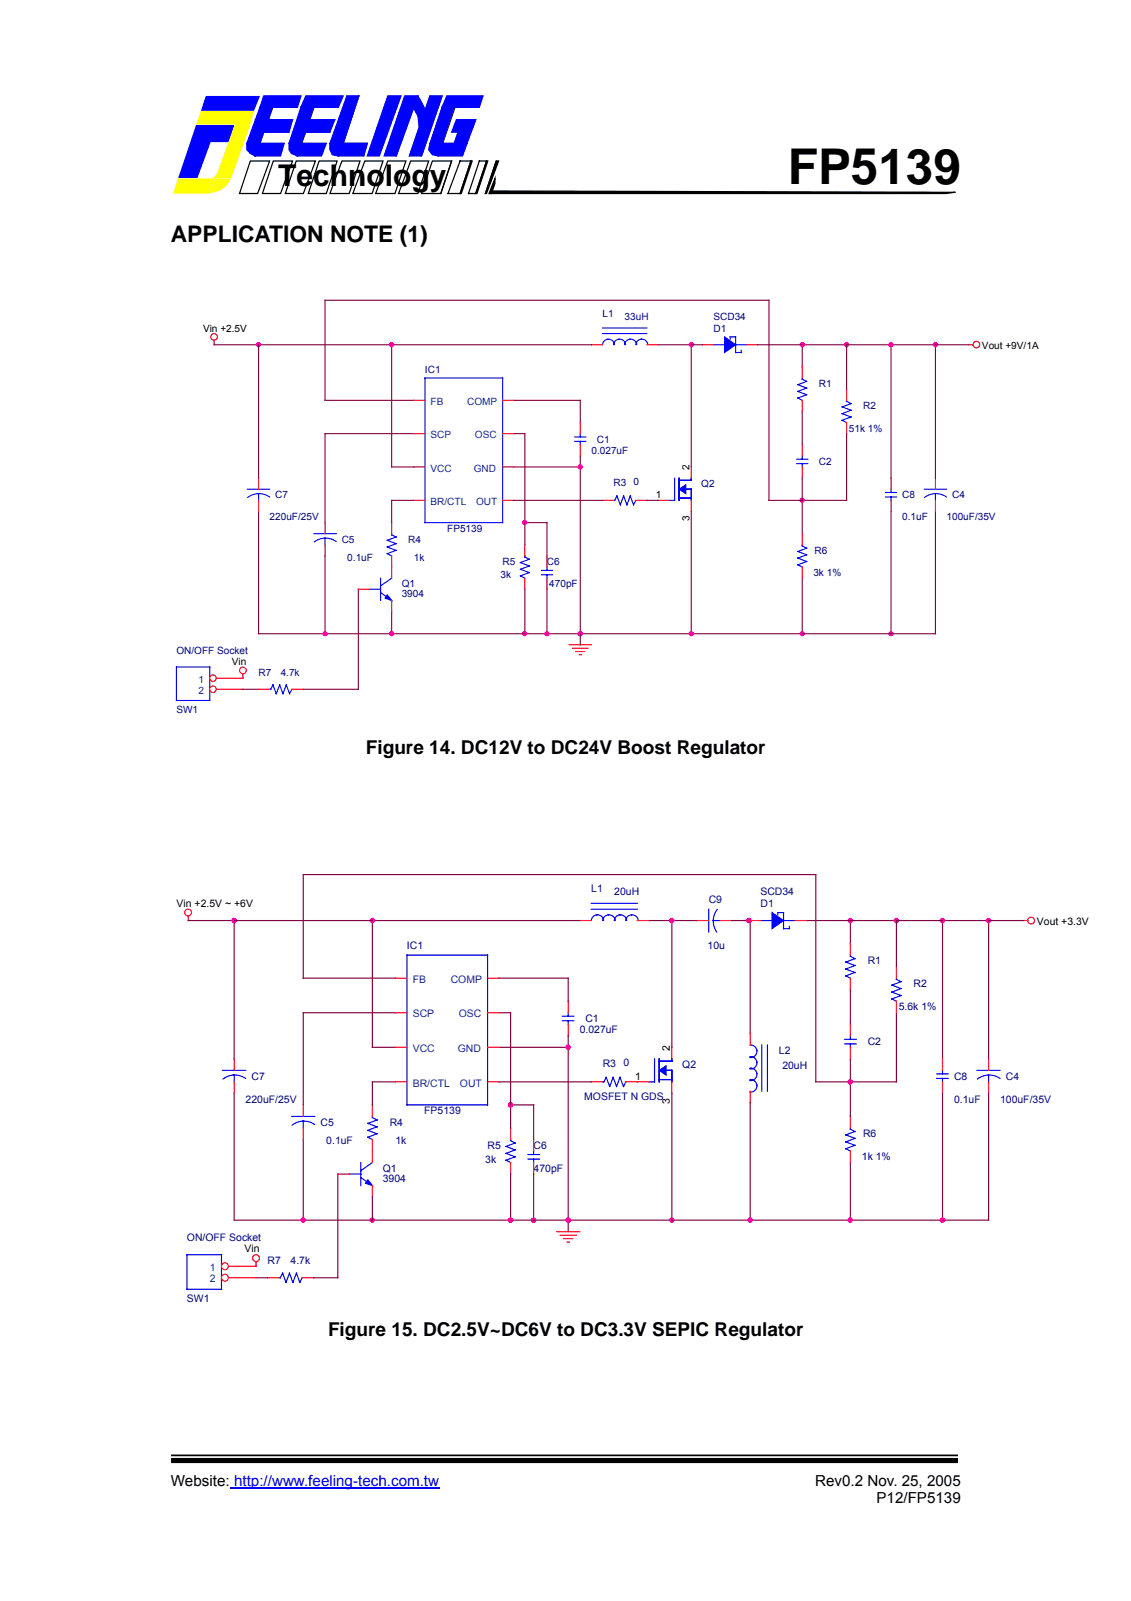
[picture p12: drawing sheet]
<svg xmlns="http://www.w3.org/2000/svg" width="210mm" height="297mm" viewBox="0 0 210 297" stroke-linecap="round" stroke-linejoin="round" font-family="sans-serif">
<g fill="#00f">
<path d="M38.2 17.8h10.1l-1.2 2.8h-9.8z" fill-rule="evenodd"/>
<path d="M36.4 23.1h7.2l-1.2 3.3h-3.3l-2.5 6.7h-3.6z" fill-rule="evenodd"/>
</g>
<g fill="#ff0">
<path d="M33 33.1h7l-1.1 2.8h-6.7z" fill-rule="evenodd"/>
<path d="M43.6 23.1h2.9l-3.6 10h-2.9z" fill-rule="evenodd"/>
<path d="M37.3 20.6h9.8l-.6 2.5h-10.1z" fill-rule="evenodd"/>
<path d="M40 33.1h2.9l-.9 1.4-1.3 .9-1.8 .5z" fill-rule="evenodd"/>
<path d="M38.9 33.1l.9-.2 .6-.7-.4 .9z" fill-rule="evenodd"/>
</g>
<g fill="#fff" stroke="#000" stroke-width=".23">
<path d="M46.5 29.9h3.5l-2.2 6h-3.4z" fill-rule="evenodd"/>
<path d="M50.7 29.9h3.6l-2.2 6h-3.4z" fill-rule="evenodd"/>
<path d="M55 29.9h3.5l-2.2 6h-3.3z" fill-rule="evenodd"/>
<path d="M59.2 29.9h3.4l-2 6h-3.4z" fill-rule="evenodd"/>
<path d="M63.5 29.9h3.3l-2 6h-3.6z" fill-rule="evenodd"/>
<path d="M67.7 29.9h3.4l-2 6h-3.6z" fill-rule="evenodd"/>
<path d="M72 29.9h3.3l-2 6h-3.6z" fill-rule="evenodd"/>
<path d="M76.2 29.9h3.4l-2 6h-3.6z" fill-rule="evenodd"/>
<path d="M80.2 29.9h3.6l-2 6h-3.6z" fill-rule="evenodd"/>
</g>
<g fill="none" stroke="#000" stroke-width=".23">
<path d="M48.3 19.9h6.9M51.4 17.8l-4 11.1M55.9 19.9h6.9M59 17.8l-3.8 11.1M64.4 17.8h2.2l-2.9 8.8h4.5l-.7 2.3M66.6 17.8l-3.8 11.1M77.6 17.8l-4.1 11.1M79.8 17.8l-3.8 11.1M82 19.9h7M82 17.8l-3.8 11.1M85.2 17.8l-3.8 11.1M45.8 26.6h6.9"/>
<path d="M46.7 24.5h6.9M47.4 22.2h6.9M53.6 26.6h7M54.3 24.5h6.9M55.2 22.2h6.9M61.2 26.6h7M79.8 26.6h6.9M85.4 29.9h2l-2 6h-2.3zM89 29.9h1.3l-2 6h-1.3zM92.1 29.9l-2 6"/>
</g>
<g fill="#00f" stroke="#00f" stroke-width=".23">
<path d="M48.9 17.8h7l-.7 2.1h-6.9z" fill-rule="evenodd"/>
<path d="M48.3 19.9h2.2l-.7 2.3h4.5l-.7 2.3h-4.7l-.6 2.1h-2.5z" fill-rule="evenodd"/>
<path d="M48.3 26.6h4.4l-.6 2.3h-4.7z" fill-rule="evenodd"/>
<path d="M45.8 26.6h2.5l-.9 2.3-.9-.4-.7-.7z" fill-rule="evenodd"/>
<path d="M56.7 17.8h7l-.9 2.1h-6.9z" fill-rule="evenodd"/>
<path d="M55.9 19.9h2.2l-.7 2.3h4.7l-.9 2.3h-4.5l-.8 2.1h-2.3z" fill-rule="evenodd"/>
<path d="M55.9 26.6h4.7l-.9 2.3h-4.5z" fill-rule="evenodd"/>
<path d="M53.6 26.6h2.3l-.7 2.3-1.1-.4-.5-.7z" fill-rule="evenodd"/>
<path d="M64.4 17.8h2.2l-2.9 8.8h-2.5z" fill-rule="evenodd"/>
<path d="M63.7 26.6h4.5l-.7 2.3h-4.7z" fill-rule="evenodd"/>
<path d="M61.2 26.6h2.5l-.9 2.3-1.1-.2-.5-.9z" fill-rule="evenodd"/>
<path d="M72 17.8h2.4l-4 11.1h-2.2z" fill-rule="evenodd"/>
<path d="M75.1 17.8h2.5l-4.1 11.1h-2.2z" fill-rule="evenodd"/>
<path d="M79.8 17.8h2.2l-3.8 11.1h-2.2z" fill-rule="evenodd"/>
<path d="M79.8 26.6h2.2l-.6 2.3-1.2-.2-.6-.9z" fill-rule="evenodd"/>
<path d="M77.6 17.8l1.3 2.5-1.1 3.1-.2-1.9-.9-1.6z" fill-rule="evenodd"/>
<path d="M82.9 17.8h6.7l-.6 2.1h-7z" fill-rule="evenodd"/>
<path d="M82 19.9h2.3l-2.3 6.7h-2.2z" fill-rule="evenodd"/>
<path d="M85.8 22.2h2.5l-2.5 6.7h-4.4l.6-2.3h2.3z" fill-rule="evenodd"/>
<path d="M84.7 22.2h3.6l-.9 2.3h-3.6z" fill-rule="evenodd"/>
</g>
<path d="M45.8 26.6h2.5l-.9 2.3" fill="none" stroke="#00f" stroke-width=".23"/>
<g fill="#000" stroke="#000" stroke-width=".23">
<path d="M83.8 29.9l-2 6z" fill-rule="evenodd"/>
<path d="M87.4 29.9h.2l-2 6h-.2z" fill-rule="evenodd"/>
<path d="M90.3 29.9h.2l-2 6h-.2z" fill-rule="evenodd"/>
<path d="M92.1 29.9h.4l-2.2 6h-.2z" fill-rule="evenodd"/>
<path d="M91.4 35.4l85.9 .3-1.8 .2h-84.5z" fill-rule="evenodd"/>
<path d="M91.9 33.1v.9l-.7 1.9h-.4z" fill-rule="evenodd"/>
</g>
<path d="M125.2 88.7v4.1h-1M126 88.7v4.1M126 92.4h2.3M127.1 90.8h1.2v2M128.3 88.7v.4h-2.3M32.7 123.8h6.2v6.2h-6.2zM42.7 276h38.8" fill="none" stroke="#00f" stroke-width=".21"/>
<path d="M31.7 271h146.1" fill="none" stroke="#000" stroke-width=".95" stroke-linecap="butt"/>
<path d="M31.7 270h146.1" fill="none" stroke="#000" stroke-width=".32"/>
<path d="M126 90.8l1.3-.9v1.7z" fill-rule="evenodd" fill="#00f" stroke="#00f" stroke-width=".21"/>
<path d="M122.1 92.8h2.1M128.3 86.6v2.1M128.3 92.8v2.1M105.6 119.6h4.2M106.3 120.3h2.8M106.9 120.9h1.6M107.5 121.5h.4" fill="none" stroke="#f00" stroke-width=".21"/>
<g fill="none" stroke="#800040" stroke-width=".21">
<path d="M60.3 55.7h82.4M48 64h24.7M148.9 64h8.2M165.4 64v24.7M48 94.9v22.7M60.3 80.5h16.5M107.7 84.6v2M148.9 92.8v6.2M165.4 94.9v22.7M173.6 94.9v22.7M60.3 103.1v14.5M66.5 109.3v18.6h-10.3"/>
<path d="M72.7 113.5v4.1M101.5 117.6h6.2"/>
</g>
<g fill="#f0f" stroke="#f0f" stroke-width=".21">
<circle cx="107.7" cy="117.6" r=".4"/>
<circle cx="157.1" cy="63.9" r=".4"/>
<circle cx="165.4" cy="117.6" r=".4"/>
</g>
<circle cx="39.5" cy="125.8" r=".61" fill="#fff" stroke="#f00" stroke-width=".21"/>
<path d="M40.2 125.8h4.9" fill="none" stroke="#f00" stroke-width=".21"/>
<circle cx="39.5" cy="127.9" r=".61" fill="#fff" stroke="#f00" stroke-width=".21"/>
<g fill="none" stroke="#f00" stroke-width=".21">
<path d="M39.7 63.1v.9M76.8 74.3h2.1M93.3 74.3h2.1M107.7 78.4v2.1M109.8 64h2M120.1 64h2M130.4 64h2M138.6 64h2.1M148.9 68.1v2M148.9 74.3v2M157.1 72.2v2.1M157.1 78.4v2.1"/>
<path d="M179.8 64h.8M48 88.7v2.1M48 92.8v2.1M60.3 97v2M72.7 97v2M76.8 80.5h2.1M76.8 86.6h2.1M76.8 92.8h2.1M93.3 80.5h2.1M93.3 86.6h2.1M93.3 92.8h2.1M107.7 82.5v2.1"/>
<path d="M111.8 92.8h2.1M118 92.8h2.1M148.9 82.5v2.1M148.9 86.6v2.1M148.9 99v2.1M165.4 88.7v2.1M165.4 92.8v2.1M173.6 88.7v2.1M173.6 92.8v2.1M60.3 101.1v2M66.5 109.3h2.1M72.7 103.1v4.2"/>
<path d="M72.7 111.4v2.1M97.4 101.1v2M97.4 107.3v2M101.5 103.1v2.1M101.5 107.3v2M148.9 105.2v2.1M40.2 127.9h4.9M45.1 125v.8M48 127.9h2M54.2 127.9h2M34.9 169.9v.9M107.6 170.8h2.1"/>
<path d="M118.3 170.8h2.1M129.4 170.8h2.1M133.7 170.8h2.1M139 170.8h2.1M147.6 170.8h2.1M157.8 175.1v2.1M166.4 179.3v2.2M189.9 170.8h.8M43.5 196.4v2.2M73.4 181.5h2.1M73.4 187.9h2.1M73.4 194.3h2.1"/>
<path d="M90.5 181.5h2.1M90.5 187.9h2.1M90.5 194.3h2.1M105.5 185.8v2.1M105.5 190v2.2M124.7 194.3v2.1M139.2 191.7v2.2M157.8 181.5v2.1M157.8 190v2.2M157.8 194.3v2.1M166.4 185.8v2.1M174.9 196.4v2.2"/>
<path d="M183.5 196.4v2.2M43.5 200.7v2.2M56.3 205v2.1M56.3 209.3v2.1M62.7 217.8h2.1M69.1 205v2.1M69.1 211.4v4.3M69.1 220v2.1M73.4 200.7h2.1M90.5 200.7h2.1M94.8 209.3v2.1M94.8 215.7v2.1"/>
<path d="M99 211.4v2.2M99 215.7v2.1M109.7 200.7h2.2M116.1 200.7h4.3M124.7 200.7v2.2M139.2 202.4v2.2M157.8 207.1v2.2M157.8 213.6v2.1M174.9 200.7v2.2M183.5 200.7v2.2M47.5 234.1v.8M49.7 237.1h2.1"/>
<path d="M56.1 237.1h2.1M103.3 228.5h4.3M103.9 229.2h3.1M104.6 229.8h1.7M105.2 230.4h.5"/>
<circle cx="39.7" cy="62.5" r=".62"/>
<circle cx="181.2" cy="63.9" r=".61"/>
<circle cx="45.1" cy="124.4" r=".62"/>
<circle cx="34.9" cy="169.3" r=".63"/>
<circle cx="191.4" cy="170.8" r=".64"/>
<circle cx="47.5" cy="233.4" r=".64"/>
</g>
<g fill="none" stroke="#800040" stroke-width=".21">
<path d="M60.3 55.7v18.6h16.5M142.7 55.7v37.1h14.4v-12.3M39.7 64h8.3v24.7M95.4 74.3h12.3v4.1M109.8 64h-37.1v22.6h4.1M122.1 64h8.3M128.3 64v22.6M140.7 64h8.2v4.1M148.9 76.3v6.2M173.6 64v24.7M179.8 64h-22.7v8.2M60.3 80.5v16.5"/>
<path d="M76.8 92.8h-4.1v4.2M95.4 80.5h2v20.6M95.4 86.6h12.3v33M95.4 92.8h16.4M97.4 97h4.1v6.1M120.1 92.8h2M128.3 94.9v22.7M148.9 88.7v4.1M97.4 109.3v8.3M101.5 109.3v8.3h-53.5M107.7 117.6h65.9M148.9 107.3v10.3"/>
<path d="M45.1 127.9h2.9M34.9 170.8h72.7M43.5 170.8v25.6M69.1 170.8v23.5h4.3M120.4 170.8h9M124.7 170.8v23.5M135.8 170.8h3.4v20.9M149.7 170.8h33.8v25.6M157.8 170.8v4.3M166.4 170.8v8.5M174.9 170.8v25.6M73.4 181.5h-17.1v-19.2h95.1v38.4h15v-12.8"/>
<path d="M73.4 187.9h-17.1v17.1M92.6 187.9h2.2v21.4M92.6 181.5h12.9v4.3M92.6 194.3h12.9M105.5 192.2v36.3M157.8 183.6v6.4M157.8 196.4v10.7M43.5 202.9v23.5h51.3v-8.6M56.3 211.4v15M62.7 217.8v19.3h-4.5M73.4 200.7h-4.3v4.3M92.6 200.7h17.1"/>
<path d="M94.8 205h4.2v6.4M124.7 202.9v23.5M139.2 204.6v21.8M157.8 215.7v10.7M174.9 202.9v23.5M183.5 202.9v23.5h-84.5v-8.6M47.5 237.1h2.2M69.1 222.1v4.3"/>
</g>
<g fill="#f0f" stroke="#f0f" stroke-width=".21">
<circle cx="148.9" cy="63.9" r=".4"/>
<circle cx="148.9" cy="92.8" r=".4"/>
<circle cx="101.5" cy="117.6" r=".4"/>
<circle cx="97.4" cy="117.6" r=".4"/>
<circle cx="107.7" cy="86.6" r=".4"/>
<circle cx="165.4" cy="63.9" r=".4"/>
<circle cx="128.3" cy="63.9" r=".4"/>
<circle cx="148.9" cy="117.6" r=".4"/>
<circle cx="48" cy="63.9" r=".4"/>
<circle cx="173.6" cy="63.9" r=".4"/>
<circle cx="107.7" cy="117.6" r=".4"/>
<circle cx="128.3" cy="117.6" r=".4"/>
<circle cx="72.7" cy="117.6" r=".4"/>
<circle cx="60.3" cy="117.6" r=".4"/>
<circle cx="97.4" cy="96.9" r=".4"/>
<circle cx="72.7" cy="63.9" r=".4"/>
<circle cx="69.1" cy="226.4" r=".42"/>
<circle cx="105.4" cy="226.4" r=".42"/>
<circle cx="124.7" cy="226.4" r=".42"/>
<circle cx="157.8" cy="170.8" r=".42"/>
<circle cx="69.1" cy="170.8" r=".42"/>
<circle cx="105.4" cy="194.3" r=".42"/>
<circle cx="157.8" cy="226.4" r=".42"/>
<circle cx="166.4" cy="170.8" r=".42"/>
<circle cx="157.8" cy="200.7" r=".42"/>
<circle cx="56.3" cy="226.4" r=".42"/>
<circle cx="174.9" cy="226.4" r=".42"/>
<circle cx="174.9" cy="170.8" r=".42"/>
<circle cx="99" cy="226.4" r=".42"/>
<circle cx="94.7" cy="205" r=".42"/>
<circle cx="94.7" cy="226.4" r=".42"/>
<circle cx="124.7" cy="170.8" r=".42"/>
<circle cx="139.2" cy="226.4" r=".42"/>
<circle cx="183.5" cy="170.8" r=".42"/>
<circle cx="139" cy="170.8" r=".43"/>
<circle cx="43.5" cy="170.8" r=".43"/>
</g>
<g fill="none" stroke="#00f" stroke-width=".21">
<path d="M78.9 70.1h14.4v26.9h-14.4zM111.8 61.9h8.3M111.8 60.9h8.3M114 63.9a1.12 1.12 0 0 0-1.1-1 1.12 1.12 0 0 0-1.1 1M116.1 63.9a1.12 1.12 0 0 0-1.1-1 1.12 1.12 0 0 0-1.1 1M118.2 63.9a1.13 1.13 0 0 0-1.2-1 1.13 1.13 0 0 0-1.1 1M120.2 63.9a1.12 1.12 0 0 0-1.1-1 1.12 1.12 0 0 0-1.1 1M132.4 64h2.1M135.5 62.9v-.4h1v2.9h1.1v-.4M136.5 64h2.1M148.9 70.1v.3l.8 .4-1.6 .6 1.6 .6-1.6 .6 1.6 .6-1.6 .7 .8 .4M157.1 74.3v.2l.8 .4-1.6 .6 1.6 .6-1.6 .7 1.6 .6-1.6 .6 .8 .4"/>
<path d="M45.9 90.8h4.1M48 91.6l.9 .1 1.1 .5M48 91.6l-1.3 .3-.7 .4M48 91.6v1.2M58.3 99h4.1M60.3 99.8l1 .1 1.1 .6M60.3 99.8l-1.2 .3-.8 .4M60.3 99.8v1.3M72.7 99v.2l.8 .4-1.6 .6 1.6 .7-1.6 .6 1.6 .6-1.6 .6 .8 .4M106.7 81.9h2M106.7 81.1h2M107.7 80.5v.6"/>
<path d="M107.7 81.9v.6M113.9 92.8h.2l.4-.8 .6 1.7 .6-1.7 .7 1.7 .6-1.7 .6 1.7 .4-.9M147.9 86h2M147.9 85.2h2M148.9 84.6v.6M148.9 86v.6M164.3 92.2h2.1M164.3 91.4h2.1M165.4 90.8v.6M165.4 92.2v.6M171.5 90.8h4.2M173.6 91.6v1.2"/>
<path d="M175.6 92.2a3.4 3.4 0 0 0-4 .1M68.6 109.3h2M70.6 109.9l2.1 1.5M70.6 107.3v4.1M72.7 107.3l-2.1 1.4M97.4 103.1v.3l.8 .4-1.6 .6 1.6 .6-1.6 .6 1.6 .6-1.6 .6 .8 .5M100.5 106.7h2.1M100.5 105.8h2.1M101.5 105.2v.6M101.5 106.7v.6M148.9 101.1v.2l.8 .4-1.6 .6 1.6 .6-1.6 .6 1.6 .7-1.6 .6 .8 .4M50 127.9h.2l.5-.8 .6 1.6 .6-1.6 .6 1.6 .6-1.6 .6 1.6 .5-.8"/>
<path d="M75.5 177.2h15v27.8h-15zM109.7 168.7h8.6M109.7 167.6h8.6M112 170.8a1.16 1.16 0 0 0-1.1-1.1 1.16 1.16 0 0 0-1.2 1.1M114.2 170.8a1.16 1.16 0 0 0-1.2-1.1 1.16 1.16 0 0 0-1.1 1.1M116.3 170.8a1.16 1.16 0 0 0-1.2-1.1 1.16 1.16 0 0 0-1.1 1.1M118.4 170.8a1.16 1.16 0 0 0-1.1-1.1 1.16 1.16 0 0 0-1.2 1.1M131.5 168.7v4.2M132.4 170.8l.1 .9 .5 1.2M132.4 170.8h1.3M133.1 168.7l-.4 .8-.3 1.3M141.1 170.8h2.2"/>
<path d="M144.4 169.7v-.4h1v3h1.1v-.4M145.4 170.8h2.2M157.8 177.2v.2l.9 .5-1.7 .6 1.7 .6-1.7 .7 1.7 .6-1.7 .7 .8 .4M41.3 198.6h4.3M43.5 199.5l.9 .1 1.2 .5M43.5 199.5l-1.3 .2-.8 .5M43.5 199.5v1.2M104.4 189.4h2.1M104.4 188.6h2.1M105.5 187.9v.7M105.5 189.4v.6M121.5 196.4v4.3h-1.1"/>
<path d="M122.3 196.4v4.3M123.4 198.6h1.3v2.1M124.7 196.4v.5h-2.4M139.2 193.9a1.16 1.16 0 0 1 1.3 1.2 1.16 1.16 0 0 1-1.3 1.1M139.2 196a1.16 1.16 0 0 1 1.3 1.2 1.16 1.16 0 0 1-1.3 1.1M139.2 198.2a1.16 1.16 0 0 1 1.3 1.1 1.16 1.16 0 0 1-1.3 1.2M141.4 193.9v8.5M142.4 193.9v8.5M156.8 193.7h2.1M156.8 192.8h2.1M157.8 192.2v.6M157.8 193.7v.6"/>
<path d="M166.4 181.5v.2l.8 .4-1.7 .7 1.7 .6-1.7 .7 1.7 .6-1.7 .6 .9 .5M173.8 199.2h2.2M174.9 198.6v.6M181.3 198.6h4.3M183.5 199.5l.9 .1 1.2 .5M183.5 199.5l-1.3 .2-.8 .5M183.5 199.5v1.2M54.1 207.1h4.3M56.3 208l.9 .1 1.2 .5M56.3 208l-1.3 .3-.8 .4M56.3 208v1.3M64.8 217.8h2.2"/>
<path d="M67 218.5l2.1 1.5M67 215.7v4.3M69.1 207.1v.2l.9 .5-1.7 .6 1.7 .7-1.7 .6 1.7 .7-1.7 .6 .8 .4M69.1 215.7l-2.1 1.5M94.8 211.4v.2l.8 .5-1.7 .6 1.7 .6-1.7 .7 1.7 .6-1.7 .7 .9 .4M98 215.1h2.1M98 214.2h2.1M99 213.6v.6M99 215.1v.6M111.9 200.7h.2l.4-.8 .7 1.7 .6-1.7 .6 1.7 .7-1.7 .6 1.7 .4-.9M122.3 200.3h2.4M139.2 200.3a1.16 1.16 0 0 1 1.3 1.2 1.16 1.16 0 0 1-1.3 1.1"/>
<path d="M157.8 209.3v.2l.9 .4-1.7 .7 1.7 .6-1.7 .7 1.7 .6-1.7 .6 .8 .5M173.8 200.1h2.2M174.9 200.1v.6M34.7 232.8h6.4v6.4h-6.4zM51.8 237.1h.2l.5-.9 .6 1.7 .6-1.7 .7 1.7 .6-1.7 .6 1.7 .5-.8"/>
</g>
<g fill="#00f" stroke="#00f" stroke-width=".21">
<path d="M134.5 62.5l2 1.5-2 1.4z" fill-rule="evenodd"/>
<path d="M71.9 110.4l.8 1-1.2-.4z" fill-rule="evenodd"/>
<path d="M122.3 198.6l1.3-.9v1.8z" fill-rule="evenodd"/>
<path d="M68.3 218.9l.8 1.1-1.3-.5z" fill-rule="evenodd"/>
<path d="M143.3 169.3l2.1 1.5-2.1 1.5z" fill-rule="evenodd"/>
</g>
<circle cx="41.7" cy="234.9" r=".64" fill="#fff" stroke="#f00" stroke-width=".21"/>
<path d="M42.4 234.9h5.1" fill="none" stroke="#f00" stroke-width=".21"/>
<circle cx="41.7" cy="237.1" r=".64" fill="#fff" stroke="#f00" stroke-width=".21"/>
<path d="M42.4 237.1h5.1" fill="none" stroke="#f00" stroke-width=".21"/>
<path d="M183.5 170.8h6.4M94.8 226.4h4.2" fill="none" stroke="#800040" stroke-width=".21"/>
<text font-size="9.2" x="146.2" y="34.2">FP5139</text>
<text font-size="5.6" x="51.6" y="34.5">Technology</text>
<text font-size="4.2" x="31.7" y="45">APPLICATION NOTE (1)</text>
<g font-size="3.5">
<text x="67.9" y="139.9">Figure 14. DC12V to DC24V Boost Regulator</text>
<text x="60.9" y="247.9">Figure 15. DC2.5V~DC6V to DC3.3V SEPIC Regulator</text>
</g>
<g font-size="2.8">
<text x="31.7" y="275.6">Website: http://www.feeling-tech.com.tw</text>
<text x="151.3" y="275.6">Rev0.2 Nov. 25, 2005</text>
<text x="162.7" y="278.9">P12/FP5139</text>
</g>
<g font-size="1.9" fill="#000080">
<text x="111.8" y="58.8">L1</text>
<text x="115.9" y="59.4">33uH</text>
<text x="132.4" y="59.4">SCD34</text>
<text x="132.4" y="61.5">D1</text>
<text x="78.9" y="69.1">IC1</text>
<text x="152" y="71.8">R1</text>
<text x="160.2" y="75.9">R2</text>
<text x="110.8" y="82.1">C1</text>
<text x="157.5" y="80.1">51k 1%</text>
<text x="109.8" y="84.2">0.027uF</text>
<text x="117.6" y="90">0</text>
<text x="152" y="86.3">C2</text>
<text x="51.1" y="92.4">C7</text>
<text x="113.9" y="90.2">R3</text>
<text x="130.2" y="90.4">Q2</text>
<text x="167.4" y="92.4">C8</text>
<text x="176.7" y="92.4">C4</text>
<text x="50" y="96.6">220uF/25V</text>
<text x="63.4" y="100.7">C5</text>
<text x="75.8" y="100.7">R4</text>
<text x="83" y="98.6">FP5139</text>
<text x="167.4" y="96.6">0.1uF</text>
<text x="175.7" y="96.6">100uF/35V</text>
<text x="64.5" y="104">0.1uF</text>
<text x="76.8" y="104">1k</text>
<text x="92.9" y="107.3">3k</text>
<text x="93.3" y="104.8">R5</text>
<text x="101.5" y="104.8">C6</text>
<text x="151" y="106.9">3k 1%</text>
<text x="151.2" y="102.7">R6</text>
<text x="74.5" y="108.9">Q1</text>
<text x="74.5" y="110.8">3904</text>
<text x="101.9" y="108.9">470pF</text>
<text x="32.7" y="121.3">ON/OFF Socket</text>
<text x="48" y="125.4">R7</text>
<text x="52.1" y="125.4">4.7k</text>
<text x="32.7" y="132.2">SW1</text>
<text x="109.7" y="165.5">L1</text>
<text x="114" y="166.1">20uH</text>
<text x="131.5" y="167.6">C9</text>
<text x="141.1" y="166.1">SCD34</text>
<text x="141.1" y="168.3">D1</text>
<text x="75.5" y="176.1">IC1</text>
<text x="131.3" y="176.1">10u</text>
<text x="161" y="178.9">R1</text>
<text x="169.6" y="183.2">R2</text>
<text x="107.6" y="191.7">0.027uF</text>
<text x="108.6" y="189.6">C1</text>
<text x="166.8" y="187.5">5.6k 1%</text>
<text x="111.9" y="198">R3</text>
<text x="115.7" y="197.7">0</text>
<text x="144.6" y="195.6">L2</text>
<text x="161" y="193.9">C2</text>
<text x="46.7" y="200.3">C7</text>
<text x="126.6" y="198.2">Q2</text>
<text x="145.2" y="198.4">20uH</text>
<text x="177.1" y="200.3">C8</text>
<text x="186.7" y="200.3">C4</text>
<text x="45.6" y="204.6">220uF/25V</text>
<text x="59.5" y="208.9">C5</text>
<text x="72.3" y="208.9">R4</text>
<text x="78.7" y="206.7">FP5139</text>
<text x="108.4" y="204.2">MOSFET N GDS</text>
<text x="177.1" y="204.6">0.1uF</text>
<text x="185.6" y="204.6">100uF/35V</text>
<text x="60.6" y="212.3">0.1uF</text>
<text x="73.4" y="212.3">1k</text>
<text x="90.1" y="215.7">3k</text>
<text x="90.5" y="213.1">R5</text>
<text x="99" y="213.1">C6</text>
<text x="160" y="215.3">1k 1%</text>
<text x="160.2" y="211">R6</text>
<text x="71" y="217.4">Q1</text>
<text x="71" y="219.3">3904</text>
<text x="99" y="217.4">470pF</text>
<text x="34.7" y="230.2">ON/OFF Socket</text>
<text x="49.7" y="234.5">R7</text>
<text x="53.9" y="234.5">4.7k</text>
<text x="34.7" y="241.6">SW1</text>
</g>
<g font-size="1.9">
<text x="37.7" y="61.5">Vin +2.5V</text>
<text x="182.2" y="64.8">Vout +9V/1A</text>
<text x="128" y="87.3" transform="rotate(-90 128 87.3)">2</text>
<text x="121.7" y="92.4">1</text>
<text x="128" y="96.8" transform="rotate(-90 128 96.8)">3</text>
<text x="43" y="123.4">Vin</text>
<text x="32.8" y="168.3">Vin +2.5V ~ +6V</text>
<text x="192.4" y="171.7">Vout +3.3V</text>
<text x="124.3" y="195" transform="rotate(-90 124.3 195)">2</text>
<text x="117.9" y="200.3">1</text>
<text x="124.3" y="204.8" transform="rotate(-90 124.3 204.8)">3</text>
<text x="45.4" y="232.4">Vin</text>
</g>
<g font-size="1.9" fill="#004080">
<text x="79.9" y="75.1">FB</text>
<text x="86.7" y="75.1">COMP</text>
<text x="79.9" y="81.3">SCP</text>
<text x="88.1" y="81.3">OSC</text>
<text x="79.9" y="87.5">VCC</text>
<text x="87.9" y="87.5">GND</text>
<text x="79.9" y="93.7">BR/CTL</text>
<text x="88.3" y="93.7">OUT</text>
<text x="36.9" y="126.7">1</text>
<text x="36.9" y="128.7">2</text>
<text x="76.6" y="182.4">FB</text>
<text x="83.7" y="182.4">COMP</text>
<text x="76.6" y="188.8">SCP</text>
<text x="85.2" y="188.8">OSC</text>
<text x="76.6" y="195.2">VCC</text>
<text x="84.9" y="195.2">GND</text>
<text x="76.6" y="201.6">BR/CTL</text>
<text x="85.4" y="201.6">OUT</text>
<text x="39" y="235.8">1</text>
<text x="39" y="237.9">2</text>
</g>
</svg>
